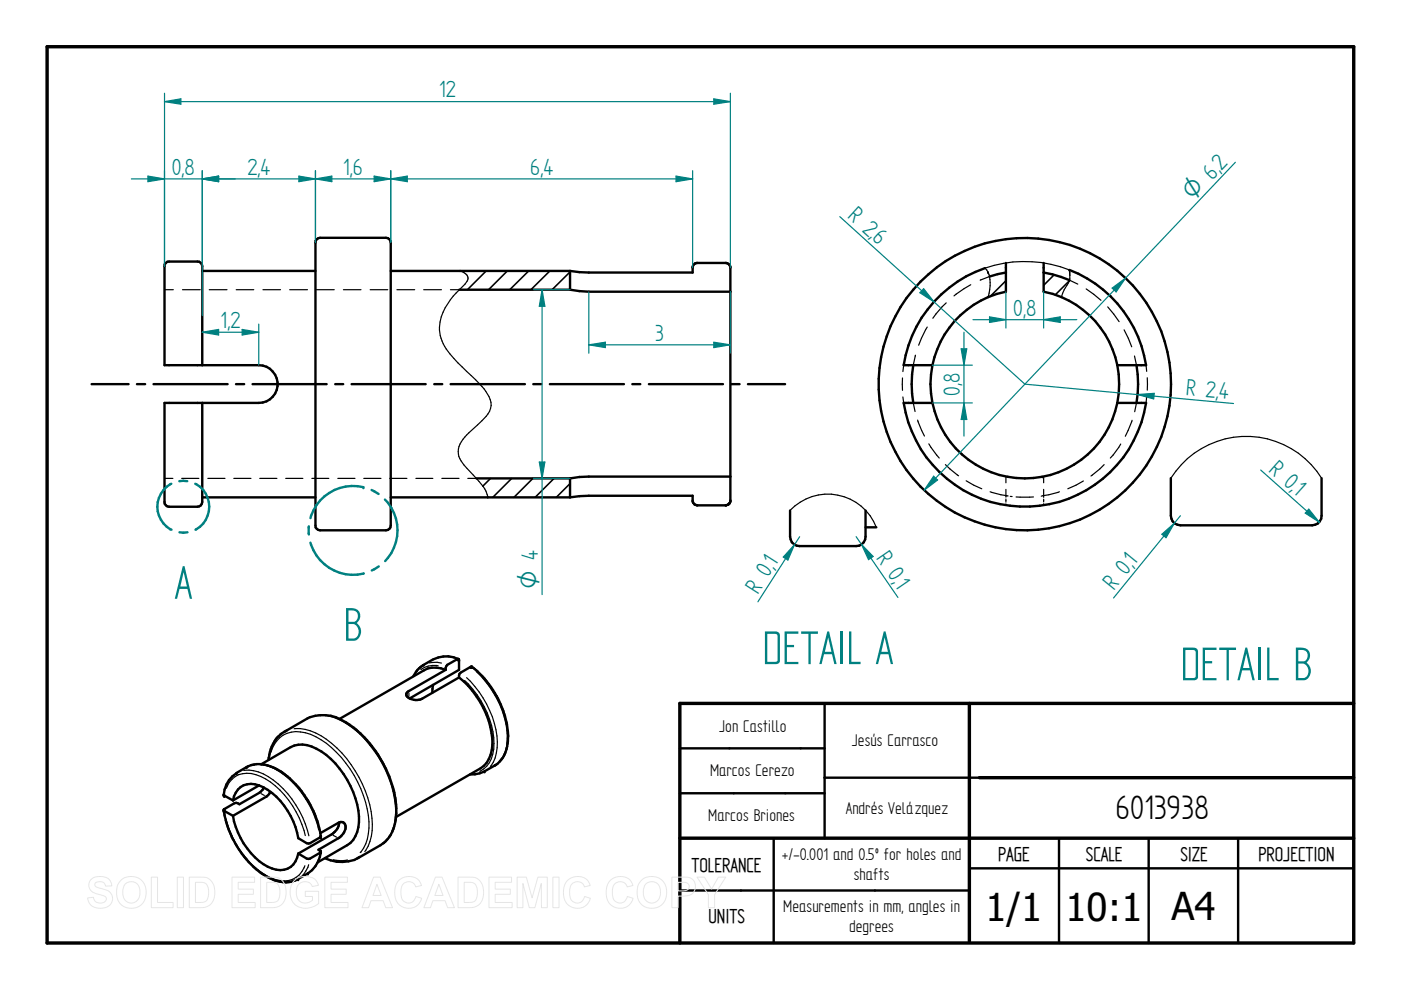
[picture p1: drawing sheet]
<svg xmlns="http://www.w3.org/2000/svg" width="297mm" height="210mm" viewBox="0 0 297 210" stroke-linecap="round" stroke-linejoin="round" font-family="sans-serif">
<path d="M10 9.9h277v190h-277zM205.5 149.1v50.5M287 149.1h-142.9v50.8M144.1 177.7h142.9M207.6 164.9h79.4" fill="none" stroke="#000" stroke-width=".72"/>
<g fill="none" stroke="#000" stroke-width=".51">
<path d="M42.9 57.4h24M67.2 50.7l.7-.3h13.9a1.01 1.01 0 0 1 1 1v60a1.01 1.01 0 0 1-1 1h-13.9a1.01 1.01 0 0 1-1-1v-60zM82.8 57.4h38.1M120.9 57.4l3.9 .4h22.1v-1.2a1.07 1.07 0 0 1 .8-.8h6.3a1.06 1.06 0 0 1 .9 .8v49.6a1.02 1.02 0 0 1-1 .9h-6.1a1.1 1.1 0 0 1-.9-1v-1h-22.1l-3.9 .4M120.9 57.4v4M208.8 56.9a26 26 0 0 0-17.2 20.5h6.1M213.3 55.8v6a20 20 0 0 0-15.6 15.6M213.3 57.8l-3.5 .8M221.3 55.8v6a20 20 0 0 1 15.6 15.6M221.3 57.8l1.8 .4 3.6 1.2M226.7 57.2a25.9 25.9 0 0 1 16.3 20.2h-6.1M42.9 77.4v-21a1.01 1.01 0 0 0-1-.9h-6a1.01 1.01 0 0 0-1 .9v21h20a4 4 0 0 1 4 4 4 4 0 0 1-4 4h-20v21a1.01 1.01 0 0 0 1 1h6a1.01 1.01 0 0 0 1-1v-21"/>
<path d="M97.4 61.4h23.5M120.9 61.4l3.9 .4h30.1M193.6 77.4a23.8 23.8 0 0 0 0 8M197.7 77.4a19.1 19.1 0 0 0 0 8M236.9 77.4a21.2 21.2 0 0 1 0 8M241 77.4a23.8 23.8 0 0 1 0 8M197.7 85.4h-6.1a26 26 0 0 0 25.7 22 26 26 0 0 0 25.7-22h-6.1M236.9 85.4a20 20 0 0 1-19.6 16 20 20 0 0 1-19.6-16M42.9 105.5h24M82.8 105.5h38.1M101 101.4h19.9M120.9 101.4v4.1"/>
<path d="M154.9 101h-30.1l-3.9 .4M144.1 158.7h30.7M174.8 149.1v28.6M144.1 168.2h30.7M164 177.7v22.2M207.6 164.9h-32.8M224.5 177.7v22.2M243.5 177.7v22.2M262.5 177.7v22.2M144.1 188.8h61.4M205.5 184.1h81.5"/>
<circle cx="217.3" cy="81.4" r="31"/>
</g>
<g fill="none" stroke="#000" stroke-width=".34">
<path d="M98.6 57.4l-.3 .3M103.1 57.4l-4 4M107.6 57.4l-4 4M112.1 57.4l-4 4M116.6 57.4l-4 4M120.9 57.7l-3.9 3.7M213.3 59.5l-3.4 3.4M223.5 58.3l-2.2 2.2M226.7 59.6l-3 2.9M104 101.5l-1.6 1.6M108.5 101.5l-4 4M113 101.4l-4 4.1"/>
<path d="M117.5 101.4l-4 4.1M120.9 102.5l-3 3"/>
</g>
<g fill="none" stroke="#000" stroke-width=".25">
<path d="M97.5 57.4a1.71 1.71 0 0 1 1.6 2 8.7 8.7 0 0 1-2.4 2.7 10.5 10.5 0 0 0-3.4 9.1 12 12 0 0 0 3.8 5.7 48.7 48.7 0 0 1 5.9 6.1 3.8 3.8 0 0 1 .1 5.3l-1.8 1.8a11.9 11.9 0 0 0-4 4.6l-.1 1.1a5 5 0 0 0 1.8 3.5l1.4 1.5a9.9 9.9 0 0 1 2.9 4.1l.1 .6M209.4 57.6h.1M209.5 57.7h.1M209.5 57.7a7.8 7.8 0 0 1 0 5.3M209.5 57.8h.1M209.8 58.6l-2 .8M209.8 58.6h.1M226.7 59.4l1.8 .8M226.7 57.3l.1 1M226.7 57.3h.1M226.7 57.3l.1 .1M226.7 57.2a26.1 26.1 0 0 0-17.9-.3l.7 .8"/>
<path d="M226.7 57.2h.1M226.8 59.3h.1M226.8 59.4h.1M226.8 57.7v.3M226.8 58.2a5 5 0 0 1-1.2 3.2l-.6 1.6M34.9 61.4h1.8M38.7 61.4h3.8M44.4 61.4h3.7M50.1 61.4h3.7M55.7 61.4h3.8M61.4 61.4h3.8M67.1 61.4h3.8"/>
<path d="M72.8 61.4h3.7M78.5 61.4h3.7M84.2 61.4h3.7M89.8 61.4h3.8M95.5 61.4h1.9M191.6 77.4l-.2 1.4M193.5 78.7l-.1 .5M194.1 75.3l-.6 2.7M196.6 69.3l-1.8 3.9M200.6 64.2l-.8 .8-2 2.5M205.8 60.4l-3.5 2.3M230.3 61.3l3.1 2.4"/>
<path d="M234.9 65.1l2.4 3.1M238.3 69.9l1.6 3.6M240.5 75.5l.5 2.3M241 78.1l.1 .3M243 77.4l.1 1.3M191.3 80.1v2.7M191.4 84.2l.2 1.2M193.3 82.3v.5M193.4 83.4l.1 1M193.5 84.9l.5 2.3M194.6 89.1l1.4 3.4M196.9 94.1l2.2 3"/>
<path d="M200.4 98.5l2.8 2.4M234.1 98.5l-2.8 2.4M237.6 94.1l-2.2 3M240 89.1l-1.4 3.4M241 85.2l-.4 2.1M241.1 84.7l-.1 .2M243.1 84.1l-.1 1.3M243.2 80.1v2.6M34.9 101.4h1.8M38.5 101.4h3.7M44.1 101.4h3.6M49.6 101.4h3.6"/>
<path d="M55.1 101.4h3.6M60.6 101.4h3.6M66.1 101.4h3.6M71.6 101.4h3.7M77.1 101.4h3.7M82.6 101.4h3.7M88.2 101.4h3.6M93.7 101.4h3.6M99.2 101.4h1.8M204.8 101.9l3.3 1.7M209.9 104.3l3.6 .8M213.3 105.1l.4 .1"/>
<path d="M213.3 105.8v.7M213.3 103.8v1.6M213.3 106.8v.3M213.9 101.1l-.6-.1v1.4M214.2 105.2l.4 .1M214.7 101.3h.6M219.1 105.4h-3.7M220.9 105.2h-.1M221 101.1h.1M221.1 105.1h.2M221.2 101l.1 1.4M221.3 105.8v.6"/>
<path d="M221.3 106.8v.3M221.3 103.8v1.7M224.6 104.3l-3.6 .8M229.7 102l-3.3 1.6"/>
</g>
<path d="M261.9 34.4l-65.9 69.5M197.9 101l.9 .8-2.8 2.1z" fill="none" stroke="#008080" stroke-width=".25"/>
<path d="M197.9 101l.9 .8-2.8 2.1z" fill="#008080"/>
<path d="M235.8 61.1l2.8-2.1-2 2.9z" fill="none" stroke="#008080" stroke-width=".25"/>
<path d="M235.8 61.1l2.8-2.1-2 2.9z" fill="#008080"/>
<path d="M66.9 37.9l3.5-.6v1.2zM66.9 36.2v15.2M82.8 36.2v15.2" fill="none" stroke="#008080" stroke-width=".25"/>
<path d="M66.9 37.9l3.5-.6v1.2z" fill="#008080"/>
<path d="M79.3 37.3l3.5 .6-3.5 .6z" fill="none" stroke="#008080" stroke-width=".25"/>
<path d="M79.3 37.3l3.5 .6-3.5 .6z" fill="#008080"/>
<path d="M66.9 37.9h15.9M82.8 37.9l3.6-.6v1.2zM82.8 36.2v15.2M146.9 36.2v20.6" fill="none" stroke="#008080" stroke-width=".25"/>
<path d="M82.8 37.9l3.6-.6v1.2z" fill="#008080"/>
<path d="M143.3 37.3l3.6 .6-3.6 .6z" fill="none" stroke="#008080" stroke-width=".25"/>
<path d="M143.3 37.3l3.6 .6-3.6 .6z" fill="#008080"/>
<path d="M42.9 36.2v20.2M42.9 37.9l3.5-.6v1.2zM66.9 36.2v15.2M82.8 37.9h64.1" fill="none" stroke="#008080" stroke-width=".25"/>
<path d="M42.9 37.9l3.5-.6v1.2z" fill="#008080"/>
<path d="M63.4 37.3l3.5 .6-3.5 .6z" fill="none" stroke="#008080" stroke-width=".25"/>
<path d="M63.4 37.3l3.5 .6-3.5 .6z" fill="#008080"/>
<path d="M31.4 37.3l3.5 .6-3.5 .6zM34.9 36.2v20.2M42.9 37.9h24M42.9 36.2v30.7" fill="none" stroke="#008080" stroke-width=".25"/>
<path d="M31.4 37.3l3.5 .6-3.5 .6z" fill="#008080"/>
<path d="M42.9 37.9l3.5-.6v1.2z" fill="none" stroke="#008080" stroke-width=".25"/>
<path d="M42.9 37.9l3.5-.6v1.2z" fill="#008080"/>
<path d="M34.9 19.8v36.6M154.9 19.8v37M27.9 37.9h22M34.9 21.5l3.5-.5v1.1z" fill="none" stroke="#008080" stroke-width=".25"/>
<path d="M34.9 21.5l3.5-.5v1.1z" fill="#008080"/>
<path d="M151.3 21l3.6 .5-3.6 .6z" fill="none" stroke="#008080" stroke-width=".25"/>
<path d="M151.3 21l3.6 .5-3.6 .6z" fill="#008080"/>
<path d="M34.9 21.5h120M217.3 81.4l44.2 4.2M241.2 83.7l3.5-.3-.1 1.2z" fill="none" stroke="#008080" stroke-width=".25"/>
<path d="M241.2 83.7l3.5-.3-.1 1.2z" fill="#008080"/>
<path d="M178.1 45.9l39.2 35.5M195.8 61.2l2.2 2.8-3-1.9z" fill="none" stroke="#008080" stroke-width=".25"/>
<path d="M195.8 61.2l2.2 2.8-3-1.9z" fill="#008080"/>
<path d="M197.7 77.4h8.5M197.7 85.4h8.5M204.4 85.4l.6 3.5h-1.2z" fill="none" stroke="#008080" stroke-width=".25"/>
<path d="M204.4 85.4l.6 3.5h-1.2z" fill="#008080"/>
<path d="M203.8 74h1.2l-.6 3.4z" fill="none" stroke="#008080" stroke-width=".25"/>
<path d="M203.8 74h1.2l-.6 3.4z" fill="#008080"/>
<path d="M42.9 70.4l3.5-.6v1.2zM54.9 68.7v8.7M204.4 70.4v22.1" fill="none" stroke="#008080" stroke-width=".25"/>
<path d="M42.9 70.4l3.5-.6v1.2z" fill="#008080"/>
<path d="M51.3 69.8l3.6 .6-3.6 .6z" fill="none" stroke="#008080" stroke-width=".25"/>
<path d="M51.3 69.8l3.6 .6-3.6 .6z" fill="#008080"/>
<path d="M42.9 70.4h12M113.2 61.4h7.7M114.9 61.4l.6 3.5h-1.2zM113.2 101.4h7.7" fill="none" stroke="#008080" stroke-width=".25"/>
<g fill="none" stroke="#000" stroke-width=".51">
<path d="M19.4 81.4h7.9M29 81.4h1.8M32.6 81.4h15.7M50 81.4h1.8M53.5 81.4h15.8M71.1 81.4h1.7M74.5 81.4h15.8M92.1 81.4h1.7M95.5 81.4h15.8M113.1 81.4h1.7M116.6 81.4h15.7M134.1 81.4h1.7"/>
<path d="M137.6 81.4h15.7M155.1 81.4h1.7M158.6 81.4h7.9"/>
</g>
<path d="M114.9 61.4l.6 3.5h-1.2z" fill="#008080"/>
<path d="M114.3 98h1.2l-.6 3.4z" fill="none" stroke="#008080" stroke-width=".25"/>
<path d="M114.3 98h1.2l-.6 3.4z" fill="#008080"/>
<path d="M114.9 61.4v64.7M209.8 67.2l3.5 .6-3.5 .6zM213.3 61.8v7.8M221.3 61.8v7.8" fill="none" stroke="#008080" stroke-width=".25"/>
<path d="M209.8 67.2l3.5 .6-3.5 .6z" fill="#008080"/>
<path d="M221.3 67.8l3.5-.6v1.2z" fill="none" stroke="#008080" stroke-width=".25"/>
<path d="M221.3 67.8l3.5-.6v1.2z" fill="#008080"/>
<path d="M124.8 61.8v13.1M124.8 73.1l3.6-.5v1.1zM154.9 61.8v13.1M206.3 67.8h22" fill="none" stroke="#008080" stroke-width=".25"/>
<path d="M124.8 73.1l3.6-.5v1.1z" fill="#008080"/>
<path d="M151.3 72.6l3.6 .5-3.6 .6z" fill="none" stroke="#008080" stroke-width=".25"/>
<path d="M151.3 72.6l3.6 .5-3.6 .6z" fill="#008080"/>
<path d="M124.8 73.1h30.1M168.4 115.5l-1.4 3.2-.9-.6zM169.5 113.8l-8.8 13.8" fill="none" stroke="#008080" stroke-width=".25"/>
<g fill="none" stroke="#000" stroke-width=".51">
<path d="M154 107.1h-.2M154.7 106.6l-.4 .4M154.9 106.1l-.1 .3M167.5 108.2v5.6a1.97 1.97 0 0 0 2 2h12a1.97 1.97 0 0 0 2-2v-5.6M183.5 111.8h2.3M91.9 139.8l-2.7 1.6-1 1-.5 .9M97 139.7l-2.2 1.3-.3 .6v.4M97.2 139.7a5.8 5.8 0 0 0-5.3 .1M97.3 139.8v2.2l-10.4 6.1M59.6 155.6a7.8 7.8 0 0 0-2.7 5.5M60.2 155.2l-.5 .3M60.8 154.9l-.6 .3"/>
<path d="M65.7 152.1l-5.5 3.1M65.7 152.1a8.9 8.9 0 0 1 8.4 1.5 24.1 24.1 0 0 1 9.9 18.8 8.1 8.1 0 0 1-2.8 6.4M91.8 145.2l-.2 1.7M94.5 142l-7.8 4.5a.81 .81 0 0 0-.6 .9 .81 .81 0 0 0 .8 .7M94.5 142a5.4 5.4 0 0 0-4.6 .1l-17.9 10.3M97.3 143.6a18.9 18.9 0 0 1 7.1 14.3 6 6 0 0 1-2.5 5l-18 10.3M97.3 143.6l-7.8 4.5a2.91 2.91 0 0 1-2.6 0M99.8 141.4l-2.1 1.2-.3 .3-.1 .7M99.8 141.4h.1M100.1 141.4a19.9 19.9 0 0 1 7.6 15.4 6.2 6.2 0 0 1-2.8 5.5M47.5 171.7a20.1 20.1 0 0 0 9.2 14.3 6.7 6.7 0 0 0 6.5 .4l2.1-1.2M47.6 168.7l1.8 1"/>
<path d="M47.6 172l1.8 1M49.4 169.7a3.9 3.9 0 0 1 5.5-3.2 15.1 15.1 0 0 1 8.3 11.2l2.2 1.2 2.5-1.4M49.4 173a15.5 15.5 0 0 0 7.4 10.8 4.4 4.4 0 0 0 5.4-.5l.5-.7 .5-1.6M52.2 162.7a6.9 6.9 0 0 1 7.1 .7 20.5 20.5 0 0 1 8.7 13.8M52.3 162.6a7.5 7.5 0 0 0-4.7 4.8l-.1 1M54.9 166.5l-5.5 3.2M55.4 162.1l6.2-3.7a5.6 5.6 0 0 1 5.5 .4 18.5 18.5 0 0 1 9 15.5 5.8 5.8 0 0 1-2.5 4.9l-6.3 3.6M56 167l-1 1.1-4.2 2.4-.7-.3-.4 .1-2.1 1.2M57.4 167.9l-.9 1-7.1 4.1M67.9 176.7l3.9-2.2a1.08 1.08 0 0 1 1.3 .2 1.08 1.08 0 0 1 0 1.4l-.3 .6-.9 .9-4.4 2.6 .4 .2M71.9 174.4a3 3 0 0 1-1.6 2.5l-7.1 4.1M81.2 178.8l-5.5 3.2"/>
<path d="M102.7 163.6l-1 .4-2.1 .2M104.9 162.3l-2.2 1.2M67.9 180.8l-2.5 1.3-2.2-1.1M68 180.5v.1M68 180.6a6.3 6.3 0 0 1-2.7 4.6M76.2 181.7a7.8 7.8 0 0 1-7.3 .3"/>
</g>
<g fill="none" stroke="#000" stroke-width=".25">
<path d="M167.5 108.2a11.1 11.1 0 0 1 18.3 3.6M93.1 139.3l1.1-.1 1.5 .2M57.5 159.5a5.6 5.6 0 0 1 7.3-4.1 19 19 0 0 1 10.3 9 20.6 20.6 0 0 1 3 12.3 7 7 0 0 1-1.7 4.1M62.4 154.5a10.7 10.7 0 0 1 7.9 3.1 24.6 24.6 0 0 1 8.6 17.2 9.2 9.2 0 0 1-1.6 5.8M67.3 151.7a10.9 10.9 0 0 1 8 3 24.8 24.8 0 0 1 8.6 17.3 9.3 9.3 0 0 1-1.6 5.7M86.7 146.9v.7M91.1 140.5l1.6-.1 .9 .2M92.9 141.2a4.7 4.7 0 0 0-3.7 .7M98.5 144.3a19 19 0 0 1 6.2 14.5 5.5 5.5 0 0 1-3 4.7M98.9 143.7a20.8 20.8 0 0 1 6.5 13.6 7.4 7.4 0 0 1-1.4 5.2M101 142.4a19.9 19.9 0 0 1 6.5 14.9 6.6 6.6 0 0 1-1.4 3.9M47.9 173.5a19.4 19.4 0 0 0 9.5 12.6 5.3 5.3 0 0 0 6.1-.6l1.1-1.9"/>
<path d="M48 167.1a4.6 4.6 0 0 1 6.3-2.8 17.2 17.2 0 0 1 9.7 10.5l.7 2.4M51.7 163.4a8 8 0 0 1 6.3 2 21.3 21.3 0 0 1 7.5 11.8M53.8 162.1a8.1 8.1 0 0 1 6.3 2.1 21 21 0 0 1 7.5 11.7M55.4 168.3l.6 .4M70.7 177.1l.7 .4M65.4 183.3l-.5 1.4-.7 .8M67.6 182.1l-.4 .9-.9 1.3M70.7 182.3a6 6 0 0 0 3 0"/>
</g>
<g fill="#000">
<circle cx="97" cy="139.7" r=".25"/>
<circle cx="97.1" cy="139.7" r=".25"/>
<circle cx="97.2" cy="139.7" r=".25"/>
<circle cx="97.3" cy="139.8" r=".25"/>
<circle cx="97.3" cy="139.9" r=".25"/>
<circle cx="99.8" cy="141.4" r=".25"/>
<circle cx="99.9" cy="141.4" r=".25"/>
<circle cx="100" cy="141.4" r=".25"/>
<circle cx="100.1" cy="141.4" r=".25"/>
<circle cx="47.5" cy="168.6" r=".25"/>
<circle cx="47.5" cy="171.8" r=".25"/>
<circle cx="47.5" cy="168.5" r=".25"/>
<circle cx="47.5" cy="171.6" r=".25"/>
<circle cx="47.5" cy="168.4" r=".25"/>
<circle cx="47.5" cy="171.9" r=".25"/>
<circle cx="47.5" cy="168.7" r=".25"/>
<circle cx="47.6" cy="171.5" r=".25"/>
<circle cx="47.6" cy="168.7" r=".25"/>
<circle cx="50.2" cy="163.9" r=".25"/>
<circle cx="52.3" cy="162.6" r=".25"/>
<circle cx="67.9" cy="177.5" r=".25"/>
<circle cx="68" cy="177.4" r=".25"/>
<circle cx="68" cy="177.5" r=".25"/>
<circle cx="68" cy="177.3" r=".25"/>
<circle cx="102.7" cy="163.5" r=".25"/>
<circle cx="63.2" cy="186.4" r=".25"/>
<circle cx="65.3" cy="185.2" r=".25"/>
<circle cx="67.9" cy="180.8" r=".25"/>
<circle cx="67.9" cy="180.4" r=".25"/>
<circle cx="67.9" cy="180.7" r=".25"/>
<circle cx="68" cy="180.5" r=".25"/>
<circle cx="68" cy="180.7" r=".25"/>
<circle cx="68" cy="180.6" r=".25"/>
</g>
<path d="M36.3 102.6a5.5 5.5 0 0 0 .1 9.7M38 102h1.7M38.1 112.9h1.6M41.4 102.6a5.5 5.5 0 0 1 0 9.7" fill="none" stroke="#008080" stroke-width=".51"/>
<path d="M168.4 115.5l-1.4 3.2-.9-.6z" fill="#008080"/>
<path d="M181.5 113.8l8.9 12.9M182.7 115.4l2.4 2.6-1 .7z" fill="none" stroke="#008080" stroke-width=".25"/>
<path d="M182.7 115.4l2.4 2.6-1 .7z" fill="#008080"/>
<path d="M65.5 111.6v1.7M65.8 115.1a9.4 9.4 0 0 0 11.3 6.5M77 103.3a9.4 9.4 0 0 0-11.2 6.6M84.3 112.4a9.5 9.5 0 0 1-2.6 6.6M80.3 120.1l-1.5 .8" fill="none" stroke="#008080" stroke-width=".51"/>
<circle cx="77" cy="103.3" r=".25" fill="#008080"/>
<path d="M78.8 103.9l1.5 .8M81.6 105.9a9.3 9.3 0 0 1 2.7 6.5" fill="none" stroke="#008080" stroke-width=".51"/>
<path d="M248.2 101.4v7.9a2.03 2.03 0 0 0 2.1 2.1h27.9a1.97 1.97 0 0 0 2-2.1v-7.9" fill="none" stroke="#000" stroke-width=".51"/>
<path d="M280.2 101.4a18.8 18.8 0 0 0-32 0" fill="none" stroke="#000" stroke-width=".25"/>
<path d="M246.3 113.3l2.7-2.4-1.8 3.1zM250.3 109.3l-14.2 17.5" fill="none" stroke="#008080" stroke-width=".25"/>
<path d="M246.3 113.3l2.7-2.4-1.8 3.1z" fill="#008080"/>
<path d="M267.3 99.7l12.4 11M277.5 108l2.2 2.7-3-1.9z" fill="none" stroke="#008080" stroke-width=".25"/>
<path d="M277.5 107.9l2.2 2.8-3-1.9z" fill="#008080"/>
<g fill="none" stroke="#e6e6e6" stroke-width=".21">
<path d="M19.3 186.5a3.1 3.1 0 0 1 4 .2l.4 1.1-1.3 .1a1.28 1.28 0 0 0-1-1 1.28 1.28 0 0 0-1.3 .5v.4a5.6 5.6 0 0 0 2.5 .9 1.98 1.98 0 0 1 1.2 2.4 1.98 1.98 0 0 1-2.2 1.5 2.48 2.48 0 0 1-3-2.2l1.2-.2a1.44 1.44 0 0 0 1.3 1.3 1.44 1.44 0 0 0 1.5-.9 1.18 1.18 0 0 0-1.4-.9 2.36 2.36 0 0 1-2.4-2l.1-.7zM25.8 186.5a3.3 3.3 0 0 1 3.9-.1 3.3 3.3 0 0 1 1.2 3.8 3.2 3.2 0 0 1-3.8 2.3 3.2 3.2 0 0 1-2.4-3.8 3 3 0 0 1 1.1-2.2zM26.5 187.5a1.87 1.87 0 0 1 2.2-.4 1.87 1.87 0 0 1 1 2.1 1.87 1.87 0 0 1-1.8 2.3 1.87 1.87 0 0 1-1.9-2.3l.1-.8zM32.1 186h1.3v5.3h3.3v1.1h-4.6zM37.6 186h1.3v6.4h-1.3zM40.1 186h2.4a2.79 2.79 0 0 1 3 3.3 2.79 2.79 0 0 1-2.9 3.1h-2.5zM41.4 187.1a2.64 2.64 0 0 1 2.5 .5 3.3 3.3 0 0 1-.3 3.5l-.8 .2h-1.4zM49.2 186h4.8v1.1h-3.5v1.4h3.2v1.1h-3.2v1.7h3.6v1.1h-4.9zM55.2 186h2.4a2.79 2.79 0 0 1 3.1 3.3 2.79 2.79 0 0 1-3 3.1h-2.5zM56.6 187.1a2.64 2.64 0 0 1 2.4 .5 3.3 3.3 0 0 1-.3 3.5l-.8 .2h-1.3zM62.3 186.8a3.6 3.6 0 0 1 4.6-.2l.6 1.1-1.3 .3a1.8 1.8 0 0 0-2.2-1 1.8 1.8 0 0 0-1.2 2.1 2.01 2.01 0 0 0 1.1 2.2 2.01 2.01 0 0 0 2.3-.4v-.8h-1.5v-1.1h2.9v2.6a3.8 3.8 0 0 1-5.5-.3 4 4 0 0 1 .2-4.5zM68.9 186h4.8v1.1h-3.5v1.4h3.2v1.1h-3.2v1.7h3.6v1.1h-4.9z"/>
<path d="M79.2 186h1.4l2.6 6.4h-1.4l-.6-1.4h-2.5l-.6 1.4h-1.4zM79.9 187.5l.9 2.4h-1.7zM84.5 186.7a2.87 2.87 0 0 1 4.9 1l-1.3 .3a1.6 1.6 0 0 0-1.8-1 1.6 1.6 0 0 0-1.3 1.7 2.19 2.19 0 0 0 1.3 2.7 1.55 1.55 0 0 0 1.9-1.3l1.2 .4a2.93 2.93 0 0 1-3.4 2 2.93 2.93 0 0 1-2.3-3.3v-.6a3.2 3.2 0 0 1 .8-1.9zM92.3 186h1.4l2.6 6.4h-1.4l-.5-1.4h-2.6l-.5 1.4h-1.4zM93 187.5l.9 2.4h-1.7zM97.1 186h2.4a2.79 2.79 0 0 1 3 3.3 2.79 2.79 0 0 1-2.9 3.1h-2.5zM98.4 187.1a2.64 2.64 0 0 1 2.4 .5 3.3 3.3 0 0 1-.2 3.5l-.9 .2h-1.3zM103.7 186h4.8v1.1h-3.5v1.4h3.2v1.1h-3.2v1.7h3.6v1.1h-4.9zM109.6 186h2l1.2 4.4 1.2-4.4h2v6.4h-1.2v-5.1l-1.4 5.1h-1.2l-1.3-5.1v5.1h-1.3zM117.2 186h1.3v6.4h-1.3zM120.3 186.7a2.87 2.87 0 0 1 4.8 1l-1.2 .3a1.6 1.6 0 0 0-1.9-1 1.6 1.6 0 0 0-1.2 1.7 2.19 2.19 0 0 0 1.3 2.7 1.55 1.55 0 0 0 1.8-1.3l1.3 .4a2.93 2.93 0 0 1-3.5 2 2.93 2.93 0 0 1-2.2-3.3v-.6a3.2 3.2 0 0 1 .8-1.9zM129.3 186.7a2.87 2.87 0 0 1 4.9 1l-1.2 .3a1.6 1.6 0 0 0-1.9-1 1.6 1.6 0 0 0-1.3 1.7 2.19 2.19 0 0 0 1.3 2.7 1.55 1.55 0 0 0 1.9-1.3l1.2 .4a2.93 2.93 0 0 1-3.4 2 2.93 2.93 0 0 1-2.3-3.3l.1-.6a3.2 3.2 0 0 1 .7-1.9z"/>
<path d="M136.2 186.5a3.3 3.3 0 0 1 3.9-.1 3.3 3.3 0 0 1 1.1 3.8 3.2 3.2 0 0 1-3.7 2.3 3.2 3.2 0 0 1-2.4-3.8 3 3 0 0 1 1.1-2.2zM136.9 187.5a1.87 1.87 0 0 1 2.2-.4 1.87 1.87 0 0 1 .9 2.1 1.87 1.87 0 0 1-1.8 2.3 1.87 1.87 0 0 1-1.8-2.3l.1-.8zM142.4 186h2.1a2.5 2.5 0 0 1 2.7 1 2.08 2.08 0 0 1-.1 2.2 2.08 2.08 0 0 1-2.1 .8h-1.2v2.4h-1.4zM143.8 187.1h.6a1.28 1.28 0 0 1 1.7 .9 1.22 1.22 0 0 1-1.6 .9h-.7zM147.8 186h1.5l1.6 2.5 1.4-2.5h1.6l-2.4 3.7v2.7h-1.3v-2.7z"/>
</g>
<g font-size="11.3" fill="#008080">
<text x="37" y="127">A</text>
<text x="72.9" y="135.8">B</text>
<text x="161.7" y="140.8">DETAIL A</text>
<text x="250.3" y="144.2">DETAIL B</text>
</g>
<g font-size="8.1">
<text x="236.5" y="173.7">6013938</text>
<text x="208.9" y="195.3">1/1</text>
<text x="225.9" y="195.3">10:1</text>
<text x="248.4" y="195.1">A4</text>
</g>
<g font-size="5.6" fill="#008080">
<text x="93.1" y="20.7">12</text>
<text x="36.4" y="37">0,8</text>
<text x="52.4" y="37">2,4</text>
<text x="72.8" y="37">1,6</text>
<text x="112.4" y="37">6,4</text>
<text x="259" y="36.3" transform="rotate(-46 259 36.3)">2</text>
<text x="179.6" y="46.1" transform="rotate(42 179.6 46.1)">R 2,</text>
<text x="184.7" y="50.8" transform="rotate(42 184.7 50.8)">6</text>
<text x="46.8" y="69.6">1,2</text>
<text x="214.8" y="66.9">0,8</text>
<text x="138.9" y="72.3">3</text>
<text x="203.5" y="83.9" transform="rotate(-90 203.5 83.9)">0,8</text>
<text x="251.4" y="83.7" transform="rotate(5 251.4 83.7)">R 2,</text>
<text x="258.3" y="84.4" transform="rotate(5 258.3 84.4)">4</text>
<text x="268.8" y="99.8" transform="rotate(42 268.8 99.8)">R 0,</text>
<text x="273.9" y="104.4" transform="rotate(42 273.9 104.4)">1</text>
<text x="185.7" y="118.3" transform="rotate(56 185.7 118.3)">R 0,</text>
<text x="240.5" y="119.9" transform="rotate(-51 240.5 119.9)">1</text>
<text x="164.4" y="120.3" transform="rotate(-57 164.4 120.3)">1</text>
<text x="189.6" y="124" transform="rotate(56 189.6 124)">1</text>
<text x="236.2" y="125.3" transform="rotate(-51 236.2 125.3)">R 0,</text>
<text x="160.7" y="126.1" transform="rotate(-57 160.7 126.1)">R 0,</text>
</g>
<g font-size="5.4" fill="#008080">
<text x="252.9" y="42.6" transform="rotate(-46 252.9 42.6)">O 6,</text>
<text x="114" y="124.8" transform="rotate(-90 114 124.8)">O 4</text>
</g>
<g font-size="4.8">
<text x="146.6" y="184.8">TOLERANCE</text>
<text x="211.6" y="182.5">PAGE</text>
<text x="230.2" y="182.5">SCALE</text>
<text x="250.3" y="182.5">SIZE</text>
<text x="266.8" y="182.5">PROJECTION</text>
<text x="150.2" y="195.8">UNITS</text>
</g>
<g font-size="4.1">
<text x="152.5" y="155.1">Jon Castillo</text>
<text x="180.6" y="158.2">Jesús Carrasco</text>
<text x="150.5" y="164.5">Marcos Cerezo</text>
<text x="179.3" y="172.6">Andrés Velázquez</text>
<text x="150.2" y="174.1">Marcos Briones</text>
<text x="165.8" y="182.4">+/-0.001 and 0.5º for holes and</text>
<text x="181" y="186.6">shafts</text>
<text x="166.1" y="193.5">Measurements in mm, angles in</text>
<text x="180" y="197.6">degrees</text>
</g>
</svg>
